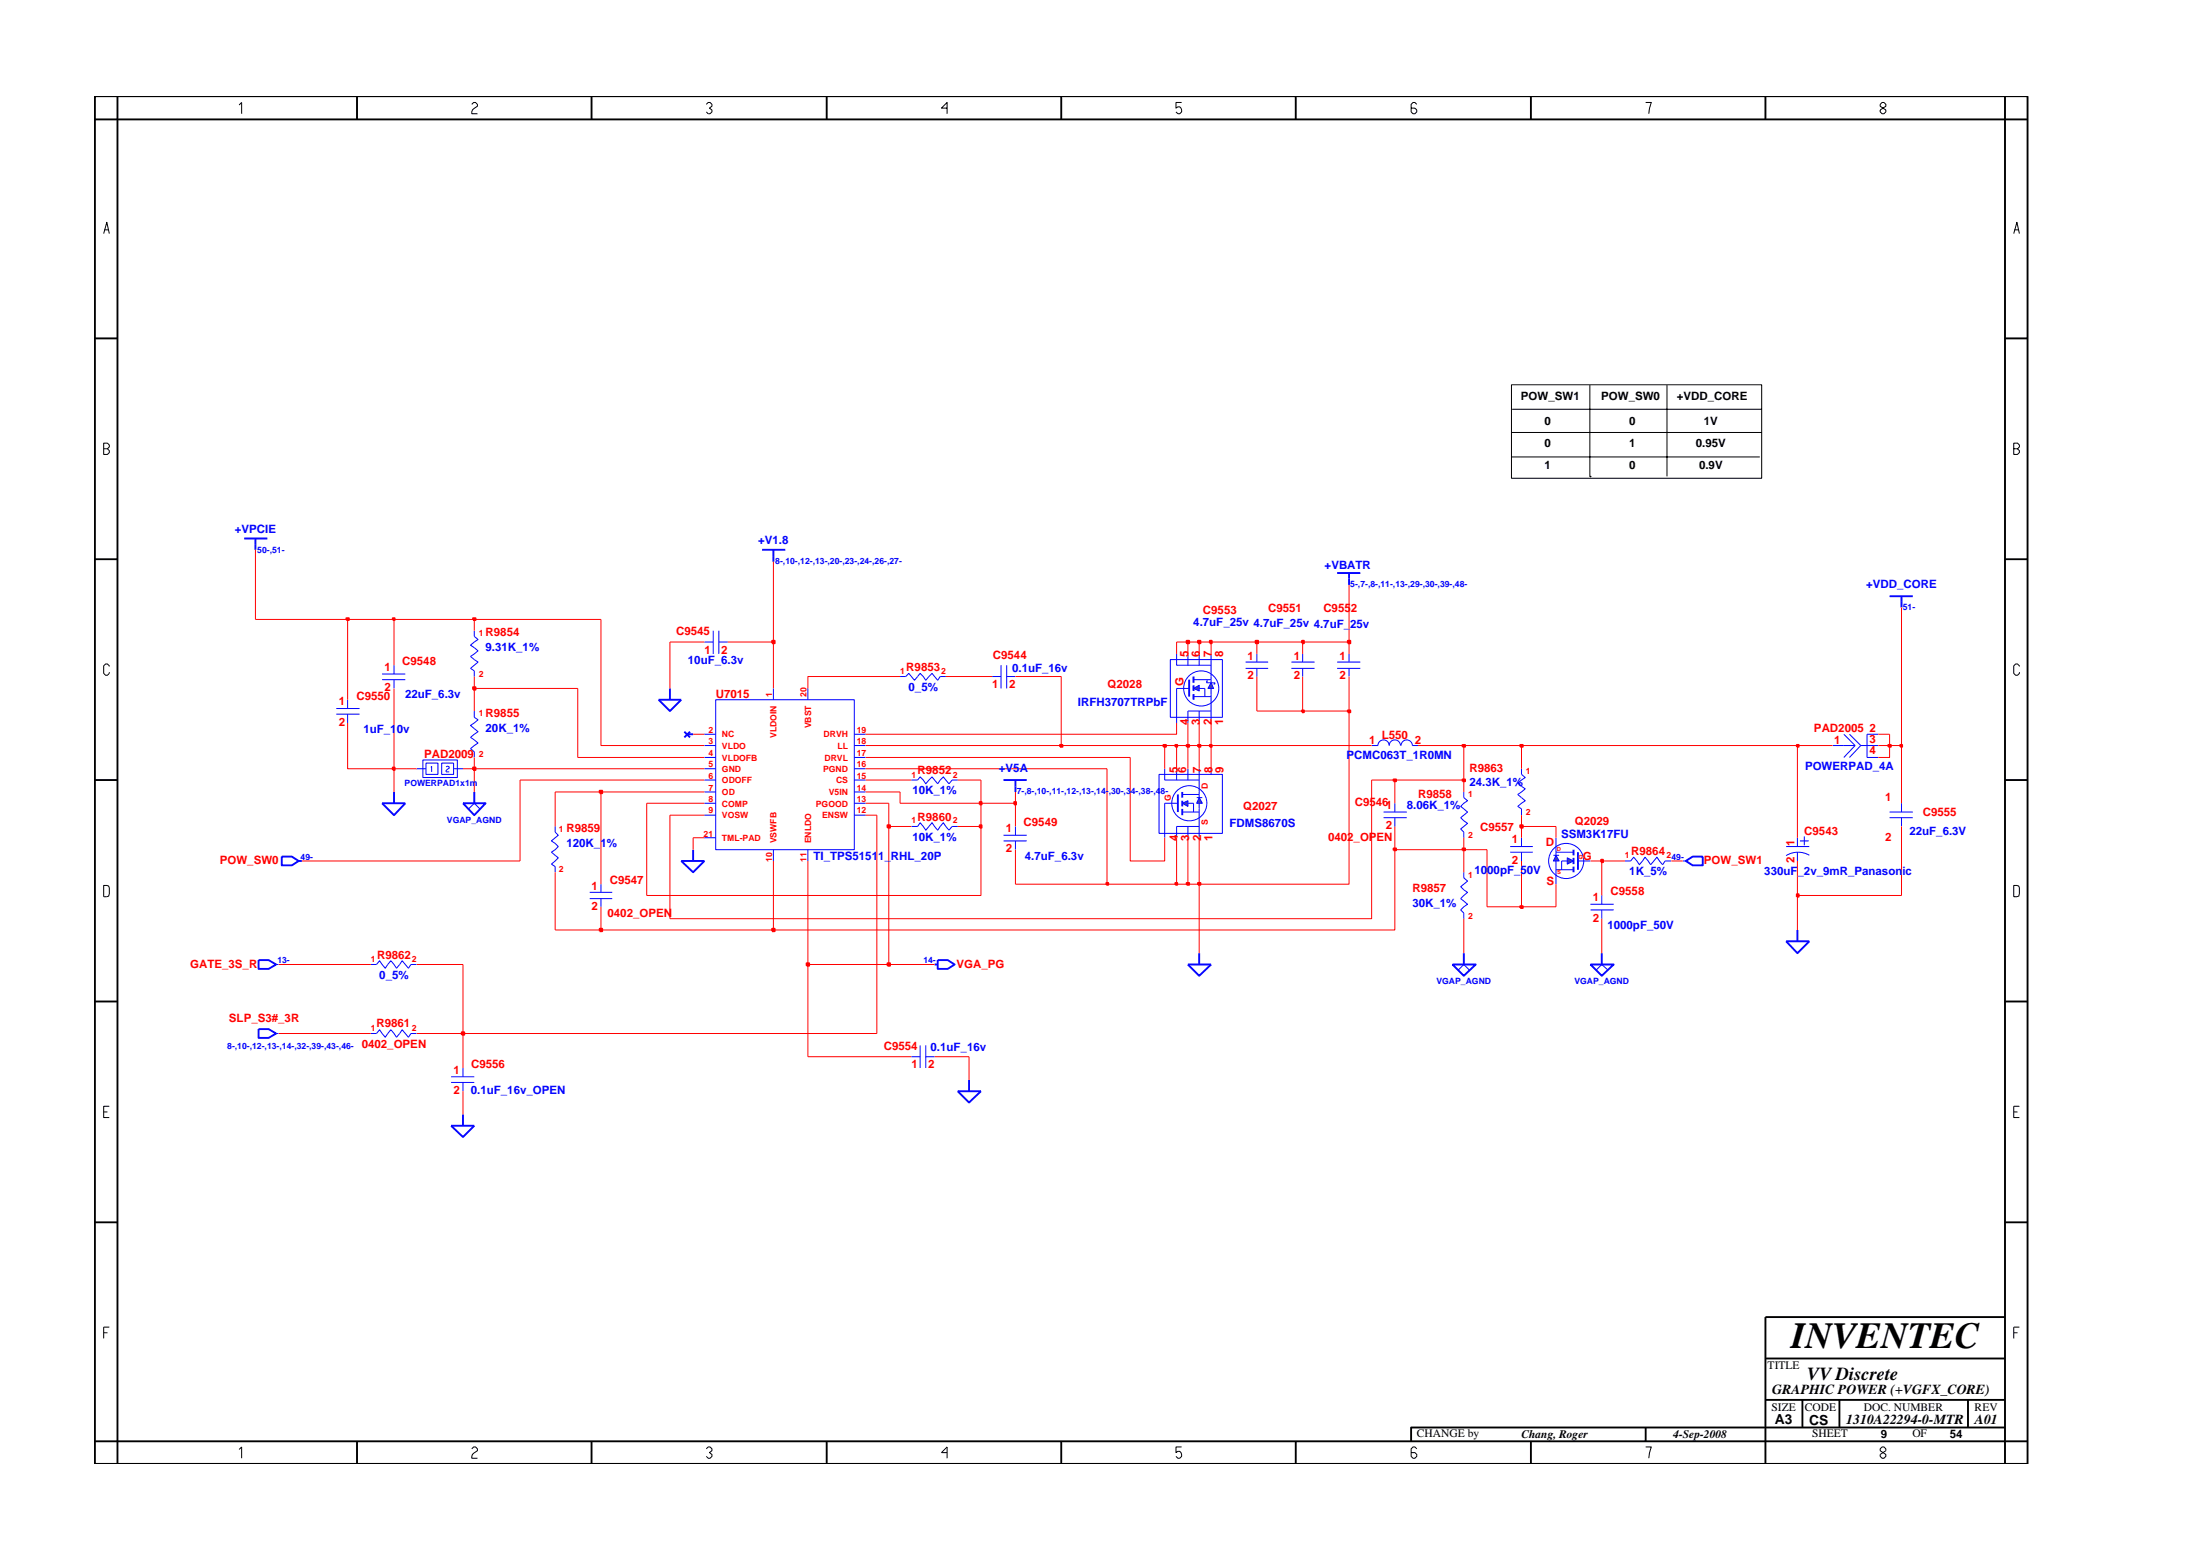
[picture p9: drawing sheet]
<svg xmlns="http://www.w3.org/2000/svg" width="297mm" height="210mm" viewBox="0 0 297 210" stroke-linecap="round" stroke-linejoin="round" font-family="sans-serif">
<g fill="none" stroke="#00f" stroke-width=".14">
<path d="M45.4 95.6h3.1M45.4 96.4h3.1M46.9 94.4v1.2M46.9 96.4v1.2M51.6 91.7h3.1M51.6 91h3.1M53.2 89.8v1.2M53.2 91.7v1.2M64 85.1v.8l.5 .4-1 .8 1 .7-1 .8 1 .8-1 .8 .5 .3v.8M64 96v.8l.5 .3-1 .8 1 .8-1 .8 1 .8-1 .7 .5 .5v.7M95.1 99.1h1.5M95.1 86.6h1.2"/>
<path d="M96.3 85.1v3.2M96.6 94.4h18.7v20.3h-18.7zM97.1 86.6h1.1M97.1 85.1v3.2M104.4 92.9v1.5M109.1 92.9v1.5M115.3 99.1h1.6M168.2 89.4h3M168.2 90.2h3M169.7 88.3v1.1M169.7 90.2v1.1M174.4 89.4h3.1"/>
<path d="M174.4 90.2h3.1M175.9 88.3v1.1M175.9 90.2v1.1M180.5 90.2h3.2M180.5 89.4h3.2M182.1 88.3v1.1M182.1 90.2v1.1M56.2 103.7h1.3M57.1 102.6h4.7v2.3h-4.7zM57.5 103h1.6v1.5h-1.6zM58.2 103.6l.1-.2v.8M59.6 103h1.6v1.5h-1.6z"/>
<path d="M60.2 103.5l.2-.1 .2 .1v.2l-.4 .3v.2h.4M61.2 103.7h1.3M75 111.5v.8l.4 .4-.9 .8 .9 .7-.9 .8 .9 .8-.9 .8 .5 .4v.7M81.1 119.3v1.1M95.1 100.6h1.5M95.1 103.7h1.5M95.1 106.9h1.5M95.1 110h1.5M95.1 102.2h1.5M95.1 105.3h1.5M95.1 108.4h1.5M95.1 113.1h1.5"/>
<path d="M104.4 114.7v1.5M109.1 114.7v1.5M115.3 102.2h1.6M115.3 105.3h1.6M115.3 108.4h1.6M115.3 100.6h1.6M115.3 103.7h1.6M115.3 106.9h1.6M115.3 110h1.6M123 111.5h.9l.3-.5 .8 1 .8-1 .8 1 .8-1 .7 1 .5-.5h.7M135.5 113.5h3.1M135.5 112.7h3.1"/>
<path d="M137.1 111.5v1.2M137.1 113.5v1.2M186.8 109.6h3.1M186.8 110.3h3.1M188.3 108.4v1.2M188.3 110.3v1.2M197.6 117.7v.8l.5 .4-.9 .8 .9 .7-.9 .9 .9 .7-.9 .8 .4 .4v.8M197.6 106.9v.7l.5 .5-.9 .7 .9 .8-.9 .7 .9 .8-.9 .8 .4 .4v.8M203.9 114.2h3.1M203.9 115h3.1M205.4 103.7v.8l.5 .4-1 .8 1 .8-1 .7 1 .9-1 .7 .5 .4v.8M205.4 113.1v1.1"/>
<path d="M205.4 115v1.2M213 116.2h1.7M227.2 116.2h.4M255.1 109.6h3.2M255.1 110.3h3.2M256.7 108.4v1.2M256.7 110.3v1.2M37.3 130.2h.3M50.1 130.2h.7l.5-.5 .7 1 .8-1 .7 1 .8-1 .8 1 .4-.5h.7M50.1 139.5h.7l.5-.5 .7 1 .8-1 .7 1 .8-1 .8 1 .4-.5h.7M79.6 120.4h3.1M79.6 121.3h3.1"/>
<path d="M81.1 121.3v1.1M196.9 130.9l.7-.7 .8 .7M214.7 122h3.2M214.7 122.8h3.2M216.3 120.8v1.2M216.3 122.8v1.2M60.9 146.1h3.1M60.9 145.3h3.1M62.5 144.1v1.2M62.5 146.1v1.2M123 142.6h1.2M124.2 141.1v3"/>
<path d="M125 142.6h1.2M125 141.1v3"/>
</g>
<g fill="none" stroke="#00f" stroke-width=".25">
<path d="M33 72.7h3.1M34.5 72.7v1.5M102.9 74.2h3.1M104.4 74.2v1.6M92.4 98.7l.8 .8M92.8 99.1h.8M93.2 98.7l-.8 .8M51.6 108.4h3.1l-1.5 1.6zM53.2 106.9v1.5M92 116.2h3.1l-1.5 1.5zM93.6 114.7v1.5M213 115v2.4"/>
<path d="M227.6 116.2l.9-.6h1.4v1.2h-1.4zM34.9 129.6h1.4l1 .6-1 .6h-1.4zM126.2 130.2h.4M126.6 129.6h1.4l.9 .6-.9 .6h-1.4zM196.1 130.2h3.1l-1.6 1.5zM197.6 128.6v1.6M60.9 151.9h3.1l-1.5 1.5zM62.5 150.4v1.5M129.3 147.3h3.1l-1.6 1.5zM130.8 145.7v1.6"/>
</g>
<path d="M210.1 115.4l.4 .8h-.8z" fill="#3c3cc8"/>
<path d="M209.7 115.4h.8M210.1 115.4l.4 .8h-.8z" fill="none" stroke="#00f" stroke-width=".14"/>
<path d="M211.6 115.8l.9 .4-.9 .4z" fill="#3c3cc8"/>
<g fill="none" stroke="#00f" stroke-width=".14">
<path d="M248.9 99.1l1.6 1.5M249.7 99.1l1.5 1.5M253.6 99.1h-1.5v3.1h1.5M63.3 109.2l.7-.8 .8 .8M123 105.3h.9l.3-.5 .8 1 .8-1 .8 1 .8-1 .7 1 .5-.5h.7M157.3 108.4h1.7M210.1 115h2.4M210.1 113.1v2.3M210.1 116.2v3.1M210.1 117.4h2.4M211.6 115.8l.9 .4-.9 .4zM211.6 116.2h-.8v1.2"/>
<path d="M219.4 116.2h.8l.4-.5 .7 1 .8-1 .8 1 .8-1 .8 1 .3-.5h.9M247.4 100.6h3.1M250.5 100.6l-1.6 1.6M251.2 100.6h2.4M251.2 100.6l-1.5 1.6M37.3 139.5h.3M215.5 130.9l.8-.7 .8 .7"/>
<circle cx="211.5" cy="116.2" r="2.37"/>
</g>
<g fill="none" stroke="#00f" stroke-width=".25">
<path d="M180.5 77.3h3.2M182.1 77.3v1.6M88.9 94.4h3.1l-1.5 1.6zM90.5 92.9v1.5M255.1 80.5h3.2M256.7 80.5v1.5M38 115.6h1.4l.9 .6-.9 .6h-1.4zM40.3 116.2h.5M62.5 108.4h3.1l-1.6 1.6zM64 106.9v1.5M135.5 105.3h3.1M137.1 105.3v1.6"/>
<path d="M159 107.2v2.4M212.5 114.7v.7M212.5 115.8v.8M212.5 117v.7M34.9 138.9h1.4l1 .6-1 .6h-1.4zM160.4 130.2h3.1l-1.6 1.5zM161.9 128.6v1.6M214.7 130.2h3.2l-1.6 1.5zM216.3 128.6v1.6M241.2 127h3.1l-1.6 1.6zM242.7 125.5v1.5"/>
</g>
<path d="M161.9 107.6l.4 .8h-.7z" fill="#3c3cc8"/>
<path d="M161.6 107.6h.7M161.9 107.6l.4 .8h-.7z" fill="none" stroke="#00f" stroke-width=".14"/>
<path d="M159.6 108.4l.8-.3v.7z" fill="#3c3cc8"/>
<g fill="none" stroke="#00f" stroke-width=".14">
<path d="M121.5 91.3h.8l.4-.4 .8 .9 .7-.9 .8 .9 .8-.9 .8 .9 .3-.5h.8M134 91.3h1.2M135.2 89.8v3.1M135.9 91.3h1.2M135.9 89.8v3.1M158.9 92.9h1.7M156.5 104.5h8.5v8h-8.5zM157.3 108.4v4.7M157.3 103.7v1.6h4.6M158.9 103.7v1.6M159.6 108.4l.8-.3v.7zM159.6 109.6h2.3"/>
<path d="M159.6 107.2h2.3M160.4 108.4h.7v1.2M160.4 103.7v1.6M160.4 111.5v1.6M161.9 108.4v4.7M161.9 111.5h-3v1.6M161.9 103.7v3.9M163.5 103.7v.8M241.2 114.2h3.1M242.7 113.1v1.1M242.7 115v1.2M243 113.5h1.2"/>
<path d="M243.6 112.9v1.2M244.3 115.4a3 3 0 0 0-3.1 .1"/>
<circle cx="160.6" cy="108.4" r="2.37"/>
</g>
<path d="M160.6 91.7v2.3M159.6 106.9v.7M159.6 108.1v.7M159.6 109.2v.8" fill="none" stroke="#00f" stroke-width=".25"/>
<path d="M163.5 92.1l.4 .8h-.8z" fill="#3c3cc8"/>
<path d="M163.1 92.1h.8M163.5 92.1l.4 .8h-.8z" fill="none" stroke="#00f" stroke-width=".14"/>
<path d="M161.1 92.9l.8-.4v.7z" fill="#3c3cc8"/>
<g fill="none" stroke="#00f" stroke-width=".14">
<path d="M158 89h7v7.8h-7zM158.9 92.9v4.7M158.9 88.3v1.5h4.6M160.4 88.3v1.5M161.1 92.9l.8-.4v.7zM161.1 94h2.4M161.1 91.7h2.4M161.9 88.3v1.5M161.9 96v1.6M161.9 92.9h.8v1.1M163.1 91.9h-.2v.2h.2M163.5 96h-3.1v1.6"/>
<path d="M163.5 88.3v3.8M163.5 92.9v4.7M163.9 92.1h.1v.2h-.1M185.2 100.6h.8a.76 .76 0 0 1 .8-.7 .76 .76 0 0 1 .8 .7 .76 .76 0 0 1 .7-.7 .76 .76 0 0 1 .8 .7M189.2 100.6a.76 .76 0 0 1 .7-.7 .76 .76 0 0 1 .8 .7h.8"/>
<circle cx="162.2" cy="92.9" r="2.37"/>
</g>
<path d="M161.1 91.3v.8M161.1 92.5v.7M161.1 93.7v.7" fill="none" stroke="#00f" stroke-width=".25"/>
<path d="M37.6 139.5h12.5M56.2 139.5h6.3v4.6M109.1 130.2v12.4h13.9M62.5 147.3v3.1M126.2 142.6h4.6v3.1" fill="none" stroke="#f00" stroke-width=".14"/>
<path d="M62.3 139.3h.4v.3h-.4z" fill="#8e2323"/>
<path d="M62.3 139.3h.4v.3h-.4z" fill="none" stroke="#f00" stroke-width=".25"/>
<path d="M118.4 110v29.5h-55.9v-9.3h-6.3M37.6 130.2h12.5" fill="none" stroke="#f00" stroke-width=".14"/>
<path d="M108.9 130h.3v.3h-.3z" fill="#8e2323"/>
<path d="M108.9 130h.3v.3h-.3z" fill="none" stroke="#f00" stroke-width=".25"/>
<path d="M109.1 116.2v14h10.9" fill="none" stroke="#f00" stroke-width=".14"/>
<path d="M119.8 130h.4v.3h-.4z" fill="#8e2323"/>
<path d="M119.8 130h.4v.3h-.4z" fill="none" stroke="#f00" stroke-width=".25"/>
<path d="M75 117.7v7.8h6.1M120 111.5v18.7h6.2M161.9 119.3v9.3M197.6 124v4.6M216.3 124v4.6" fill="none" stroke="#f00" stroke-width=".14"/>
<path d="M81 125.3h.3v.4h-.3z" fill="#8e2323"/>
<path d="M81 125.3h.3v.4h-.3z" fill="none" stroke="#f00" stroke-width=".25"/>
<path d="M81.1 122.4v3.1h23.3" fill="none" stroke="#f00" stroke-width=".14"/>
<path d="M104.3 125.3h.3v.4h-.3z" fill="#8e2323"/>
<path d="M104.3 125.3h.3v.4h-.3z" fill="none" stroke="#f00" stroke-width=".25"/>
<path d="M185.2 105.3v18.7h-94.7v-14M188.3 114.7v10.8h-83.9v-9.3M200.8 114.7v7.7h4.6M242.7 120.8v4.7" fill="none" stroke="#f00" stroke-width=".14"/>
<path d="M205.3 122.3h.3v.2h-.3z" fill="#8e2323"/>
<path d="M205.3 122.3h.3v.2h-.3z" fill="none" stroke="#f00" stroke-width=".25"/>
<path d="M87.3 108.4v12.4h45.1v-9.3M205.4 116.2v6.2h4.7v-3.1M216.3 116.2v4.6" fill="none" stroke="#f00" stroke-width=".14"/>
<path d="M242.6 120.7h.3v.3h-.3z" fill="#8e2323"/>
<path d="M242.6 120.7h.3v.3h-.3z" fill="none" stroke="#f00" stroke-width=".25"/>
<path d="M81.1 106.9v12.4M137.1 114.7v4.6h12.4M256.7 111.5v9.3h-14v-4.6" fill="none" stroke="#f00" stroke-width=".14"/>
<path d="M149.4 119.2h.2v.2h-.2z" fill="#8e2323"/>
<path d="M149.4 119.2h.2v.2h-.2z" fill="none" stroke="#f00" stroke-width=".25"/>
<path d="M149.5 103.7v15.6h9.4" fill="none" stroke="#f00" stroke-width=".14"/>
<path d="M158.7 119.2h.2v.2h-.2z" fill="#8e2323"/>
<path d="M158.7 119.2h.2v.2h-.2z" fill="none" stroke="#f00" stroke-width=".25"/>
<path d="M158.9 113.1v6.2h1.5" fill="none" stroke="#f00" stroke-width=".14"/>
<path d="M160.2 119.2h.4v.2h-.4z" fill="#8e2323"/>
<path d="M160.2 119.2h.4v.2h-.4z" fill="none" stroke="#f00" stroke-width=".25"/>
<path d="M160.4 113.1v6.2h1.5" fill="none" stroke="#f00" stroke-width=".14"/>
<path d="M161.7 119.2h.4v.2h-.4z" fill="#8e2323"/>
<path d="M161.7 119.2h.4v.2h-.4z" fill="none" stroke="#f00" stroke-width=".25"/>
<path d="M182.1 96v23.3h-20.2v-6.2M70.2 105.3v10.9h-29.4M152.6 102.2v14h4.7v-3.1M197.6 114.7v3M214.7 116.2h1.6" fill="none" stroke="#f00" stroke-width=".14"/>
<path d="M216.2 116h.2v.4h-.2z" fill="#8e2323"/>
<path d="M216.2 116h.2v.4h-.2z" fill="none" stroke="#f00" stroke-width=".25"/>
<path d="M93.6 113.1v1.6M216.3 116.2h3.1M225.7 116.2h1.5" fill="none" stroke="#f00" stroke-width=".14"/>
<path d="M188.2 114.5h.3v.3h-.3z" fill="#8e2323"/>
<path d="M188.2 114.5h.3v.3h-.3z" fill="none" stroke="#f00" stroke-width=".25"/>
<path d="M188.3 111.5v3.2h9.3" fill="none" stroke="#f00" stroke-width=".14"/>
<path d="M197.5 114.5h.3v.3h-.3z" fill="#8e2323"/>
<path d="M197.5 114.5h.3v.3h-.3z" fill="none" stroke="#f00" stroke-width=".25"/>
<path d="M75 106.9v4.6M93.6 113.1h1.5M197.6 113.1v1.6h3.2M205.4 111.5v1.6M210.1 111.5v1.6M242.7 100.6v12.5" fill="none" stroke="#f00" stroke-width=".14"/>
<path d="M119.8 111.4h.4v.3h-.4z" fill="#8e2323"/>
<path d="M119.8 111.4h.4v.3h-.4z" fill="none" stroke="#f00" stroke-width=".25"/>
<path d="M120 108.4v3.1h3M129.3 111.5h3.1" fill="none" stroke="#f00" stroke-width=".14"/>
<path d="M132.3 111.4h.2v.3h-.2z" fill="#8e2323"/>
<path d="M132.3 111.4h.2v.3h-.2z" fill="none" stroke="#f00" stroke-width=".25"/>
<path d="M132.4 108.4v3.1M137.1 108.4v3.1" fill="none" stroke="#f00" stroke-width=".14"/>
<path d="M205.3 111.4h.3v.3h-.3z" fill="#8e2323"/>
<path d="M205.3 111.4h.3v.3h-.3z" fill="none" stroke="#f00" stroke-width=".25"/>
<path d="M87.3 108.4h7.8M90.5 110h4.6M116.9 110h1.5M116.9 108.4h3.1M121.5 106.9v1.5h10.9M205.4 110v1.5h4.7" fill="none" stroke="#f00" stroke-width=".14"/>
<path d="M132.3 108.2h.2v.4h-.2z" fill="#8e2323"/>
<path d="M132.3 108.2h.2v.4h-.2z" fill="none" stroke="#f00" stroke-width=".25"/>
<path d="M132.4 105.3v3.1h4.7" fill="none" stroke="#f00" stroke-width=".14"/>
<path d="M136.9 108.2h.3v.4h-.3z" fill="#8e2323"/>
<path d="M136.9 108.2h.3v.4h-.3z" fill="none" stroke="#f00" stroke-width=".25"/>
<path d="M53.2 103.7v3.2M64 103.7v3.2M75 106.9h6.1M137.1 106.9v1.5M188.3 105.3v3.1M256.7 100.6v7.8" fill="none" stroke="#f00" stroke-width=".14"/>
<path d="M81 106.7h.3v.3h-.3z" fill="#8e2323"/>
<path d="M81 106.7h.3v.3h-.3z" fill="none" stroke="#f00" stroke-width=".25"/>
<path d="M70.2 105.3h24.9M81.1 106.9h14M116.9 105.3h6.1M116.9 106.9h4.6M129.3 105.3h3.1M185.2 105.3h3.1M197.6 105.3v1.6" fill="none" stroke="#f00" stroke-width=".14"/>
<path d="M188.2 105.2h.3v.2h-.3z" fill="#8e2323"/>
<path d="M188.2 105.2h.3v.2h-.3z" fill="none" stroke="#f00" stroke-width=".25"/>
<path d="M188.3 105.3h9.3" fill="none" stroke="#f00" stroke-width=".14"/>
<path d="M197.5 105.2h.3v.2h-.3z" fill="#8e2323"/>
<path d="M197.5 105.2h.3v.2h-.3z" fill="none" stroke="#f00" stroke-width=".25"/>
<path d="M46.9 97.6v6.1h6.3M197.6 100.6v4.7" fill="none" stroke="#f00" stroke-width=".14"/>
<path d="M53 103.6h.3v.3h-.3z" fill="#8e2323"/>
<path d="M53 103.6h.3v.3h-.3z" fill="none" stroke="#f00" stroke-width=".25"/>
<path d="M53.2 92.9v10.8h3M62.5 103.7h1.5" fill="none" stroke="#f00" stroke-width=".14"/>
<path d="M63.9 103.6h.3v.3h-.3z" fill="#8e2323"/>
<path d="M63.9 103.6h.3v.3h-.3z" fill="none" stroke="#f00" stroke-width=".25"/>
<g fill="none" stroke="#f00" stroke-width=".14">
<path d="M78 92.9v9.3h17.1M81.1 83.6v17h14M64 102.2v1.5h31.1M116.9 103.7h32.6M116.9 102.2h35.7M116.9 100.6h26.4M157.3 100.6v3.1M158.9 100.6v3.1M160.4 100.6v3.1M161.9 100.6v3.1M163.5 100.6v3.1M205.4 100.6v3.1"/>
<path d="M255.1 100.6v1.6h-1.5"/>
</g>
<path d="M143.1 100.5h.4v.3h-.4z" fill="#8e2323"/>
<path d="M143.1 100.5h.4v.3h-.4z" fill="none" stroke="#f00" stroke-width=".25"/>
<path d="M143.3 91.3v9.3h14" fill="none" stroke="#f00" stroke-width=".14"/>
<path d="M157.1 100.5h.3v.3h-.3z" fill="#8e2323"/>
<path d="M157.1 100.5h.3v.3h-.3z" fill="none" stroke="#f00" stroke-width=".25"/>
<path d="M157.3 100.6h1.6" fill="none" stroke="#f00" stroke-width=".14"/>
<path d="M158.7 100.5h.2v.3h-.2z" fill="#8e2323"/>
<path d="M158.7 100.5h.2v.3h-.2z" fill="none" stroke="#f00" stroke-width=".25"/>
<path d="M158.9 100.6h1.5" fill="none" stroke="#f00" stroke-width=".14"/>
<path d="M160.2 100.5h.4v.3h-.4z" fill="#8e2323"/>
<path d="M160.2 100.5h.4v.3h-.4z" fill="none" stroke="#f00" stroke-width=".25"/>
<path d="M160.4 97.6v3h1.5" fill="none" stroke="#f00" stroke-width=".14"/>
<path d="M161.7 100.5h.4v.3h-.4z" fill="#8e2323"/>
<path d="M161.7 100.5h.4v.3h-.4z" fill="none" stroke="#f00" stroke-width=".25"/>
<path d="M161.9 97.6v3h1.6" fill="none" stroke="#f00" stroke-width=".14"/>
<path d="M163.4 100.5h.2v.3h-.2z" fill="#8e2323"/>
<path d="M163.4 100.5h.2v.3h-.2z" fill="none" stroke="#f00" stroke-width=".25"/>
<path d="M163.5 97.6v3h21.7M191.5 100.6h6.1" fill="none" stroke="#f00" stroke-width=".14"/>
<path d="M197.5 100.5h.3v.3h-.3z" fill="#8e2323"/>
<path d="M197.5 100.5h.3v.3h-.3z" fill="none" stroke="#f00" stroke-width=".25"/>
<path d="M197.6 100.6h7.8" fill="none" stroke="#f00" stroke-width=".14"/>
<path d="M205.3 100.5h.3v.3h-.3z" fill="#8e2323"/>
<path d="M205.3 100.5h.3v.3h-.3z" fill="none" stroke="#f00" stroke-width=".25"/>
<path d="M205.4 100.6h37.3" fill="none" stroke="#f00" stroke-width=".14"/>
<path d="M242.6 100.5h.3v.3h-.3z" fill="#8e2323"/>
<path d="M242.6 100.5h.3v.3h-.3z" fill="none" stroke="#f00" stroke-width=".25"/>
<path d="M242.7 100.6h4.7M253.6 100.6h1.5" fill="none" stroke="#f00" stroke-width=".14"/>
<path d="M255 100.5h.3v.3h-.3z" fill="#8e2323"/>
<path d="M255 100.5h.3v.3h-.3z" fill="none" stroke="#f00" stroke-width=".25"/>
<path d="M255.1 99.1v1.5h1.6" fill="none" stroke="#f00" stroke-width=".14"/>
<path d="M256.6 100.5h.2v.3h-.2z" fill="#8e2323"/>
<path d="M256.6 100.5h.2v.3h-.2z" fill="none" stroke="#f00" stroke-width=".25"/>
<path d="M64 92.9v3.1M93.6 99.1h1.5M158.9 97.6v1.5h-42M169.7 91.3v4.7h6.2M253.6 99.1h1.5M256.7 82v18.6" fill="none" stroke="#f00" stroke-width=".14"/>
<path d="M175.8 95.9h.3v.2h-.3z" fill="#8e2323"/>
<path d="M175.8 95.9h.3v.2h-.3z" fill="none" stroke="#f00" stroke-width=".25"/>
<path d="M175.9 91.3v4.7h6.2" fill="none" stroke="#f00" stroke-width=".14"/>
<path d="M182 95.9h.3v.2h-.3z" fill="#8e2323"/>
<path d="M182 95.9h.3v.2h-.3z" fill="none" stroke="#f00" stroke-width=".25"/>
<path d="M46.9 83.6v10.8M182.1 91.3v4.7" fill="none" stroke="#f00" stroke-width=".14"/>
<path d="M63.9 92.7h.3v.4h-.3z" fill="#8e2323"/>
<path d="M63.9 92.7h.3v.4h-.3z" fill="none" stroke="#f00" stroke-width=".25"/>
<g fill="none" stroke="#f00" stroke-width=".14">
<path d="M53.2 83.6v6.2M64 91.3v1.6h14M95.1 86.6h-4.6v6.3M98.2 86.6h6.2v6.3M121.5 91.3h-12.4v1.6M127.7 91.3h6.3M137.1 91.3h6.2M158.9 86.6v1.7M160.4 86.6v1.7M161.9 86.6v1.7M163.5 86.6v1.7M169.7 86.6v1.7"/>
<path d="M175.9 86.6v1.7M182.1 86.6v1.7"/>
</g>
<path d="M104.3 86.5h.3v.3h-.3z" fill="#8e2323"/>
<path d="M104.3 86.5h.3v.3h-.3z" fill="none" stroke="#f00" stroke-width=".25"/>
<path d="M104.4 75.8v10.8M158.9 86.6h1.5" fill="none" stroke="#f00" stroke-width=".14"/>
<path d="M160.2 86.5h.4v.3h-.4z" fill="#8e2323"/>
<path d="M160.2 86.5h.4v.3h-.4z" fill="none" stroke="#f00" stroke-width=".25"/>
<path d="M160.4 86.6h1.5" fill="none" stroke="#f00" stroke-width=".14"/>
<path d="M161.7 86.5h.4v.3h-.4z" fill="#8e2323"/>
<path d="M161.7 86.5h.4v.3h-.4z" fill="none" stroke="#f00" stroke-width=".25"/>
<path d="M161.9 86.6h1.6" fill="none" stroke="#f00" stroke-width=".14"/>
<path d="M163.4 86.5h.2v.3h-.2z" fill="#8e2323"/>
<path d="M163.4 86.5h.2v.3h-.2z" fill="none" stroke="#f00" stroke-width=".25"/>
<path d="M163.5 86.6h6.2" fill="none" stroke="#f00" stroke-width=".14"/>
<path d="M169.5 86.5h.4v.3h-.4z" fill="#8e2323"/>
<path d="M169.5 86.5h.4v.3h-.4z" fill="none" stroke="#f00" stroke-width=".25"/>
<path d="M169.7 86.6h6.2" fill="none" stroke="#f00" stroke-width=".14"/>
<path d="M175.8 86.5h.3v.3h-.3z" fill="#8e2323"/>
<path d="M175.8 86.5h.3v.3h-.3z" fill="none" stroke="#f00" stroke-width=".25"/>
<path d="M175.9 86.6h6.2" fill="none" stroke="#f00" stroke-width=".14"/>
<path d="M182 86.5h.3v.3h-.3z" fill="#8e2323"/>
<path d="M182 86.5h.3v.3h-.3z" fill="none" stroke="#f00" stroke-width=".25"/>
<path d="M34.5 74.2v9.4h12.4M182.1 78.9v7.7M64 83.6v1.5" fill="none" stroke="#f00" stroke-width=".14"/>
<path d="M46.8 83.4h.3v.3h-.3z" fill="#8e2323"/>
<path d="M46.8 83.4h.3v.3h-.3z" fill="none" stroke="#f00" stroke-width=".25"/>
<path d="M46.9 83.6h6.3" fill="none" stroke="#f00" stroke-width=".14"/>
<path d="M53 83.4h.3v.3h-.3z" fill="#8e2323"/>
<path d="M53 83.4h.3v.3h-.3z" fill="none" stroke="#f00" stroke-width=".25"/>
<path d="M53.2 83.6h10.8" fill="none" stroke="#f00" stroke-width=".14"/>
<path d="M63.9 83.4h.3v.3h-.3z" fill="#8e2323"/>
<path d="M63.9 83.4h.3v.3h-.3z" fill="none" stroke="#f00" stroke-width=".25"/>
<path d="M64 83.6h17.1" fill="none" stroke="#f00" stroke-width=".14"/>
<g fill="none" stroke="#000" stroke-width=".25">
<path d="M12.8 13h261v184.6h-261zM12.8 16.1h261M15.9 13v184.6M48.2 13v3.1M79.9 13v3.1M111.6 13v3.1M143.3 13v3.1M174.9 13v3.1M206.7 13v3.1M238.4 13v3.1M270.7 13v184.6M12.8 45.7h3.1"/>
<path d="M270.7 45.7h3.1M12.8 75.5h3.1M270.7 75.5h3.1M12.8 105.3h3.1M270.7 105.3h3.1M12.8 135.2h3.1M270.7 135.2h3.1M12.8 165h3.1M270.7 177.7h-32.3v19.9M270.7 165h3.1M48.2 194.5v3.1M79.9 194.5v3.1"/>
<path d="M111.6 194.5v3.1M143.3 194.5v3.1M174.9 194.5v3.1M206.7 194.5v3.1M222.2 192.6v1.9M238.4 183.3h32.3M238.4 188.9h32.3M243.4 188.9v3.7M248.4 188.9v3.7M265.7 188.9v3.7M270.7 192.6h-80.2v1.9M273.8 194.5h-261"/>
</g>
<g fill="none" stroke="#000" stroke-width=".14">
<path d="M32.3 14.2l.3-.4v1.6M63.7 14.1l.3-.3h.2l.3 .3v.2l-.5 .4-.3 .4v.3h.8M95.4 14.1l.2-.3h.3l.2 .3v.2l-.3 .3 .3 .2v.3l-.2 .3h-.3l-.2-.3M127.9 14.6h-.8l.8-.8v1.6M159.5 13.8h-.7v.8l.2-.2a.5 .5 0 0 1 .5 .7l-.2 .3h-.3l-.2-.3M191.3 14.1l-.3-.3h-.2l-.3 .3v1l.3 .3h.2l.3-.3v-.3l-.3-.2h-.5M222.2 13.8h.8l-.4 1.6M254.1 13.8l-.2 .3v.2l.7 .5v.3l-.2 .3h-.3l-.2-.3v-.3l.7-.5v-.2l-.2-.3zM14 31.5l.4-1.5 .4 1.5M14.1 31h.6M271.9 31.5l.4-1.5 .4 1.5M272 31h.6"/>
<path d="M14 59.8h.5l.3 .3v.2l-.3 .3 .3 .2v.3l-.3 .2h-.5zM204.1 51.9h33.8v12.6h-33.8zM204.1 58.4h33.8M204.2 55.2h33.7M214.7 52v12.3h.1l-.1 .1M225.1 52v12.3M14 60.6h.5M204.1 61.7h33.5M271.9 60.6h.5l.3-.3v-.2l-.3-.3h-.5v1.5h.5l.3-.2v-.3l-.3-.2M14.8 89.9l-.3-.3h-.2l-.3 .3v1l.3 .2h.2l.3-.2v-.2M272.7 89.9l-.3-.3h-.3l-.2 .3v1l.2 .2h.3l.3-.2v-.2M14 119.5l.7 .1 .1 .2-.1 1.1-.7 .1z"/>
<path d="M271.9 119.5l.7 .1 .1 .2-.1 1.1-.7 .1zM14 150.1h.5M14.8 149.3h-.8v1.5h.8M271.9 150.1h.5M272.7 149.3h-.8v1.5h.8M14 179.9h.5M14.8 179.1h-.8v1.5M271.9 179.9h.5M272.7 179.1h-.8v1.5M32.3 195.6l.3-.3v1.5M63.7 195.5l.3-.2h.2l.3 .2v.3l-.5 .3-.3 .4v.3h.8M95.4 195.5l.2-.2h.3l.2 .2v.3l-.3 .2 .3 .3v.2l-.2 .3h-.3l-.2-.3"/>
<path d="M127.9 196h-.8l.8-.7v1.5M159.5 195.3h-.7v.7l.2-.1a.5 .5 0 0 1 .5 .6l-.2 .3h-.3l-.2-.3M191.3 195.5l-.3-.2h-.2l-.3 .2v1l.3 .3h.2l.3-.3v-.2l-.3-.3h-.5M222.2 195.3h.8l-.4 1.5M254.1 195.3l-.2 .2v.3l.7 .5v.2l-.2 .3h-.3l-.2-.3v-.2l.7-.5v-.3l-.2-.2z"/>
</g>
<text font-size="5" x="241.8" y="182">INVENTEC</text>
<text font-size="2.5" x="244" y="186.3">VV Discrete</text>
<g font-size="1.9">
<text x="239.3" y="188.1">GRAPHIC POWER (+VGFX_CORE)</text>
<text x="239.6" y="192.2">A3</text>
<text x="244.3" y="192.3">CS</text>
<text x="249.3" y="192.2">1310A22294-0-MTR</text>
<text x="266.6" y="192.2">A01</text>
</g>
<g font-size="1.6">
<text x="205.4" y="54">POW_SW1</text>
<text x="208.6" y="57.4">0</text>
<text x="216.2" y="54">POW_SW0</text>
<text x="220" y="57.4">0</text>
<text x="226.4" y="54">+VDD_CORE</text>
<text x="230" y="57.4">1V</text>
<text x="208.6" y="63.3">1</text>
<text x="208.6" y="60.3">0</text>
<text x="220" y="60.3">1</text>
<text x="220" y="63.3">0</text>
<text x="229" y="60.3">0.95V</text>
<text x="229.4" y="63.3">0.9V</text>
<text x="238.7" y="184.8">TITLE</text>
<text x="239.2" y="190.4">SIZE</text>
<text x="243.7" y="190.4">CODE</text>
<text x="251.6" y="190.4">DOC. NUMBER</text>
<text x="266.6" y="190.4">REV</text>
<text x="191.3" y="193.9">CHANGE by</text>
<text x="205.4" y="194.1">Chang, Roger</text>
<text x="225.9" y="194.1">4-Sep-2008</text>
<text x="244.7" y="193.9">SHEET</text>
<text x="253.9" y="194.1">9</text>
<text x="258.2" y="193.9">OF</text>
<text x="263.3" y="194.1">54</text>
</g>
<g font-size="1.6" fill="#00f">
<text x="31.7" y="71.9">+VPCIE</text>
<text x="102.4" y="73.4">+V1.8</text>
<text x="178.8" y="76.8">+VBATR</text>
<text x="252" y="79.4">+VDD_CORE</text>
<text x="65.6" y="87.8">9.31K_1%</text>
<text x="92.9" y="89.6">10uF_6.3v</text>
<text x="161.1" y="84.5">4.7uF_25v 4.7uF_25v 4.7uF_25v</text>
<text x="54.7" y="94.2">22uF_6.3v</text>
<text x="122.7" y="93.2">0_5%</text>
<text x="136.6" y="90.6">0.1uF_16v</text>
<text x="145.5" y="95.3">IRFH3707TRPbF</text>
<text x="49.1" y="98.9">1uF_10v</text>
<text x="65.6" y="98.7">20K_1%</text>
<text x="123.2" y="107.2">10K_1%</text>
<text x="134.9" y="104.2">+V5A</text>
<text x="181.8" y="102.4">PCMC063T_1R0MN</text>
<text x="198.4" y="106.1">24.3K_1%</text>
<text x="243.7" y="103.9">POWERPAD_4A</text>
<text x="123.2" y="113.5">10K_1%</text>
<text x="166" y="111.6">FDMS8670S</text>
<text x="189.9" y="109.2">8.06K_1%</text>
<text x="210.8" y="113.1">SSM3K17FU</text>
<text x="257.8" y="112.7">22uF_6.3V</text>
<text x="76.5" y="114.2">120K_1%</text>
<text x="109.8" y="116">TI_TPS51511_RHL_20P</text>
<text x="138.4" y="116">4.7uF_6.3v</text>
<text x="199.1" y="117.9">1000pF_50V</text>
<text x="220" y="118.1">1K_5%</text>
<text x="238.2" y="118.1">330uF_2v_9mR_Panasonic</text>
<text x="190.7" y="122.4">30K_1%</text>
<text x="217" y="125.3">1000pF_50V</text>
<text x="51.2" y="132.1">0_5%</text>
<text x="125.6" y="141.8">0.1uF_16v</text>
<text x="63.6" y="147.7">0.1uF_16v_OPEN</text>
</g>
<g font-size="1.6" fill="#f00">
<text x="162.4" y="82.9">C9553</text>
<text x="171.2" y="82.6">C9551</text>
<text x="178.7" y="82.6">C9552</text>
<text x="54.3" y="89.8">C9548</text>
<text x="65.6" y="85.9">R9854</text>
<text x="91.3" y="85.7">C9545</text>
<text x="95.1" y="88.3">1</text>
<text x="97.4" y="88.3">2</text>
<text x="134.1" y="89">C9544</text>
<text x="160.5" y="88.7" transform="rotate(-90 160.5 88.7)">5</text>
<text x="162" y="88.7" transform="rotate(-90 162 88.7)">6</text>
<text x="163.6" y="88.7" transform="rotate(-90 163.6 88.7)">7</text>
<text x="165.1" y="88.7" transform="rotate(-90 165.1 88.7)">8</text>
<text x="168.4" y="89">1</text>
<text x="174.7" y="89">1</text>
<text x="180.9" y="89">1</text>
<text x="45.7" y="95.2">1</text>
<text x="48.1" y="94.4">C9550</text>
<text x="51.9" y="90.5">1</text>
<text x="51.9" y="93.3">2</text>
<text x="96.6" y="94.3">U7015</text>
<text x="122.4" y="90.5">R9853</text>
<text x="134" y="92.9">1</text>
<text x="136.2" y="92.9">2</text>
<text x="149.5" y="92.8">Q2028</text>
<text x="159.8" y="92.6" transform="rotate(-90 159.8 92.6)">G</text>
<text x="168.4" y="91.7">2</text>
<text x="174.7" y="91.7">2</text>
<text x="180.9" y="91.7">2</text>
<text x="45.7" y="98">2</text>
<text x="65.6" y="96.8">R9855</text>
<text x="160.5" y="97.9" transform="rotate(-90 160.5 97.9)">4</text>
<text x="162" y="97.9" transform="rotate(-90 162 97.9)">3</text>
<text x="163.6" y="97.9" transform="rotate(-90 163.6 97.9)">2</text>
<text x="165.1" y="97.9" transform="rotate(-90 165.1 97.9)">1</text>
<text x="184.9" y="100.4">1</text>
<text x="186.6" y="99.7">L550</text>
<text x="191" y="100.4">2</text>
<text x="244.9" y="98.7">PAD2005</text>
<text x="247.7" y="100.4">1</text>
<text x="252.4" y="98.7">2</text>
<text x="252.4" y="100.3">3</text>
<text x="252.4" y="101.8">4</text>
<text x="57.3" y="102.3">PAD2009</text>
<text x="123.9" y="104.5">R9852</text>
<text x="159" y="104.3" transform="rotate(-90 159 104.3)">5</text>
<text x="160.2" y="104.3" transform="rotate(-90 160.2 104.3)">6</text>
<text x="162.2" y="104.3" transform="rotate(-90 162.2 104.3)">7</text>
<text x="163.7" y="104.3" transform="rotate(-90 163.7 104.3)">8</text>
<text x="165.2" y="104.3" transform="rotate(-90 165.2 104.3)">9</text>
<text x="191.5" y="107.6">R9858</text>
<text x="198.4" y="104.2">R9863</text>
<text x="76.5" y="112.3">R9859</text>
<text x="123.9" y="110.8">R9860</text>
<text x="135.8" y="112.3">1</text>
<text x="138.2" y="111.5">C9549</text>
<text x="159" y="113.5" transform="rotate(-90 159 113.5)">4</text>
<text x="160.6" y="113.5" transform="rotate(-90 160.6 113.5)">3</text>
<text x="162.2" y="113.5" transform="rotate(-90 162.2 113.5)">2</text>
<text x="163.7" y="113.5" transform="rotate(-90 163.7 113.5)">1</text>
<text x="167.8" y="109.3">Q2027</text>
<text x="179.3" y="113.5">0402_OPEN</text>
<text x="182.9" y="108.8">C95461</text>
<text x="187.1" y="111.9">2</text>
<text x="199.8" y="112.2">C9557</text>
<text x="204.1" y="113.8">1</text>
<text x="212.6" y="111.4">Q2029</text>
<text x="243.6" y="112.7">C9543</text>
<text x="254.5" y="108.1">1</text>
<text x="254.5" y="113.5">2</text>
<text x="259.6" y="110.1">C9555</text>
<text x="29.7" y="116.6">POW_SW0</text>
<text x="82.3" y="119.3">C9547</text>
<text x="135.8" y="115">2</text>
<text x="204.1" y="116.6">2</text>
<text x="208.7" y="114.2">D</text>
<text x="208.8" y="119.4">S</text>
<text x="213.7" y="116">G</text>
<text x="220.2" y="115.4">R9864</text>
<text x="230.1" y="116.6">POW_SW1</text>
<text x="242.3" y="116.5" transform="rotate(-90 242.3 116.5)">2</text>
<text x="242.3" y="114.2" transform="rotate(-90 242.3 114.2)">1</text>
<text x="79.9" y="120.1">1</text>
<text x="79.9" y="122.8">2</text>
<text x="82" y="123.8">0402_OPEN</text>
<text x="190.7" y="120.4">R9857</text>
<text x="215.1" y="121.6">1</text>
<text x="215.1" y="124.4">2</text>
<text x="217.5" y="120.8">C9558</text>
<text x="25.7" y="130.6">GATE_3S_R</text>
<text x="50.9" y="129.4">R9862</text>
<text x="129.1" y="130.6">VGA_PG</text>
<text x="30.9" y="137.9">SLP_S3#_3R</text>
<text x="48.8" y="141.4">0402_OPEN</text>
<text x="50.8" y="138.6">R9861</text>
<text x="119.3" y="141.7">C9554</text>
<text x="61.2" y="147.7">2</text>
<text x="61.2" y="144.9">1</text>
<text x="63.6" y="144.1">C9556</text>
<text x="123" y="144.1">1</text>
<text x="125.3" y="144.1">2</text>
</g>
<g font-size="1.2" fill="#00f">
<text x="34.7" y="74.6">50-,51-</text>
<text x="104.7" y="76.1">8-,10-,12-,13-,20-,23-,24-,26-,27-</text>
<text x="182.3" y="79.2">5-,7-,8-,11-,13-,29-,30-,39-,48-</text>
<text x="256.9" y="82.3">51-</text>
<text x="54.6" y="106.1">POWERPAD1x1m</text>
<text x="137.3" y="107.2">7-,8-,10-,11-,12-,13-,14-,30-,34-,38-,48-</text>
<text x="60.3" y="111.1">VGAP_AGND</text>
<text x="40.6" y="116">49-</text>
<text x="37.5" y="130">13-</text>
<text x="124.7" y="130">14-</text>
<text x="193.9" y="132.8">VGAP_AGND</text>
<text x="212.6" y="132.8">VGAP_AGND</text>
<text x="30.7" y="141.6">8-,10-,12-,13-,14-,32-,39-,43-,46-</text>
</g>
<g font-size="1.2" fill="#f00">
<text x="64.6" y="85.8">1</text>
<text x="64.6" y="91.3">2</text>
<text x="104.3" y="94" transform="rotate(-90 104.3 94)">1</text>
<text x="108.9" y="94" transform="rotate(-90 108.9 94)">20</text>
<text x="121.5" y="91">1</text>
<text x="127.1" y="91">2</text>
<text x="64.6" y="96.7">1</text>
<text x="95.6" y="98.9">2</text>
<text x="95.6" y="100.4">3</text>
<text x="97.5" y="99.5">NC</text>
<text x="97.5" y="101.1">VLDO</text>
<text x="104.9" y="99.6" transform="rotate(-90 104.9 99.6)">VLDOIN</text>
<text x="109.5" y="98.3" transform="rotate(-90 109.5 98.3)">VBST</text>
<text x="111.2" y="99.5">DRVH</text>
<text x="113.1" y="101.1">LL</text>
<text x="115.7" y="100.4">18</text>
<text x="115.7" y="98.9">19</text>
<text x="64.6" y="102.2">2</text>
<text x="95.6" y="106.7">7</text>
<text x="95.6" y="105.1">6</text>
<text x="95.6" y="102.1">4</text>
<text x="95.6" y="103.6">5</text>
<text x="97.5" y="107.3">OD</text>
<text x="97.5" y="105.7">ODOFF</text>
<text x="97.5" y="102.7">VLDOFB</text>
<text x="97.5" y="104.2">GND</text>
<text x="111.1" y="104.2">PGND</text>
<text x="111.3" y="102.7">DRVL</text>
<text x="111.9" y="107.3">V5IN</text>
<text x="112.9" y="105.7">CS</text>
<text x="115.7" y="106.7">14</text>
<text x="115.7" y="103.6">16</text>
<text x="115.7" y="102.1">17</text>
<text x="115.7" y="105.1">15</text>
<text x="123" y="104.9">1</text>
<text x="128.7" y="104.9">2</text>
<text x="163.1" y="106.5" transform="rotate(-90 163.1 106.5)">D</text>
<text x="198.2" y="107.6">1</text>
<text x="206" y="104.5">1</text>
<text x="75.5" y="112.2">1</text>
<text x="95" y="112.9">21</text>
<text x="95.6" y="108.2">8</text>
<text x="95.6" y="109.8">9</text>
<text x="97.5" y="113.5">TML-PAD</text>
<text x="97.5" y="108.8">COMP</text>
<text x="97.5" y="110.4">VOSW</text>
<text x="104.9" y="113.8" transform="rotate(-90 104.9 113.8)">VSWFB</text>
<text x="109.5" y="113.8" transform="rotate(-90 109.5 113.8)">ENLDO</text>
<text x="110.2" y="108.8">PGOOD</text>
<text x="111" y="110.4">ENSW</text>
<text x="115.7" y="108.2">13</text>
<text x="115.7" y="109.8">12</text>
<text x="123" y="111.1">1</text>
<text x="128.7" y="111.1">2</text>
<text x="158.1" y="108.1" transform="rotate(-90 158.1 108.1)">G</text>
<text x="163.1" y="111.4" transform="rotate(-90 163.1 111.4)">S</text>
<text x="198.2" y="113.1">2</text>
<text x="206" y="110">2</text>
<text x="75.5" y="117.7">2</text>
<text x="104.3" y="116.3" transform="rotate(-90 104.3 116.3)">10</text>
<text x="108.9" y="116.3" transform="rotate(-90 108.9 116.3)">11</text>
<text x="198.2" y="118.4">1</text>
<text x="219.4" y="115.8">1</text>
<text x="225" y="115.8">249-</text>
<text x="198.2" y="124">2</text>
<text x="50.1" y="129.8">1</text>
<text x="55.6" y="129.8">2</text>
<text x="50.1" y="139.1">1</text>
<text x="55.6" y="139.1">2</text>
</g>
<g font-size=".8" fill="#f00">
<text x="210.2" y="114.8">D</text>
<text x="210.2" y="118">S</text>
<text x="213.1" y="116">G</text>
</g>
</svg>
